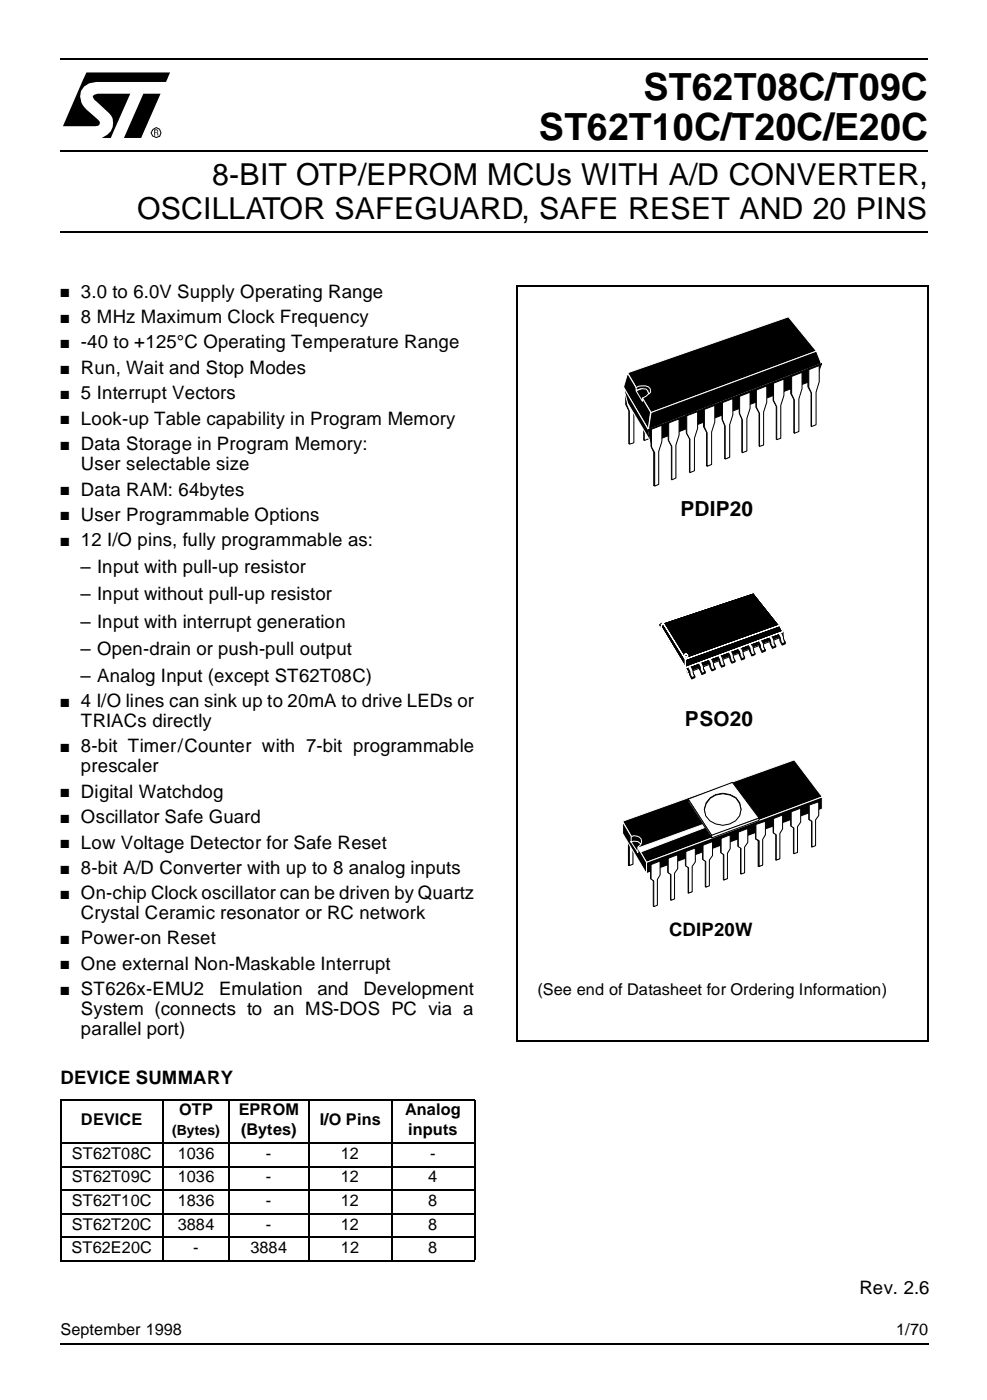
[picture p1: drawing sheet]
<svg xmlns="http://www.w3.org/2000/svg" width="185mm" height="262mm" viewBox="0 0 185 262" stroke-linecap="round" stroke-linejoin="round" font-family="sans-serif">
<path d="M11.4 251.9h162.5" fill="none" stroke="#000" stroke-width=".25"/>
<path d="M11.4 253.5h151.4v4.4h-151.4z" fill-rule="evenodd" fill="#fff"/>
<path d="M11.4 11h162.4M11.4 28.4h162.4M11.4 43.4h162.4" fill="none" stroke="#000" stroke-width=".25"/>
<path d="M11.4 12.6h24.4v14.4h-24.4z" fill-rule="evenodd" fill="#fff"/>
<path d="M28.5 24.3l.7-.5 .8 .4 .2 .6-.2 .8-.7 .3-.1-.2 .7-.3-.1 .1 .3-.7-.2-.5-.7-.3-.5 .3-.3 .6 .3 .6 .6 .2-.1 .2-.7-.3-.3-.7zM29.2 25.7l.1 .2z" fill="#000"/>
<g fill="#000">
<path d="M16.2 13.6h15.6l-.7 1.8h-13.1a2.76 2.76 0 0 0-2.7 1.4 2.76 2.76 0 0 0 .3 3.1l3.1 3-.1 .4-.2 .3-6.6 .1z" fill-rule="evenodd"/>
<path d="M17.4 18l.9-.4h6.1l-3.6 8.3h-1.7a2.82 2.82 0 0 0 1.3-4.7l-2.7-2.4z" fill-rule="evenodd"/>
<path d="M26.9 17.6h3.2l-3.7 8.3h-3.2z" fill-rule="evenodd"/>
<path d="M28.9 24.3h.7v.3l-.1 .2 .1 .6-.1-.1v-.3l-.2-.1h-.2v.5h-.2z" fill-rule="evenodd"/>
</g>
<g fill="#fff">
<path d="M29.1 24.4h.4v.4h-.4z" fill-rule="evenodd"/>
<path d="M100.7 184.4h68.1v3.9h-68.1z" fill-rule="evenodd"/>
</g>
<path d="M117.2 72.6l1.9-.8v3.1l-.6 1.9v6.1l-.7 .3v-6.2l-.6-1.2z" fill-rule="evenodd" fill="#000"/>
<path d="M117.2 72.6l1.9-.8v3.1l-.6 1.9v6.1l-.7 .3v-6.2l-.6-1.2z" fill="none" stroke="#000" stroke-width=".19"/>
<path d="M117.4 72.7l1.9-.8v3.1l-.6 1.8v6.2l-.8 .3v-6.2l-.5-1.2z" fill-rule="evenodd" fill="#fff"/>
<path d="M117.4 72.7l1.9-.8v3.1l-.6 1.8v6.2l-.8 .3v-6.2l-.5-1.2zM120.6 71.7l1.3-.5v3l-.6 1.9v6.1l-.7 .3z" fill="none" stroke="#000" stroke-width=".19"/>
<path d="M120.6 71.7l1.3-.5v3l-.6 1.9v6.1l-.7 .3z" fill-rule="evenodd" fill="#000"/>
<path d="M120.7 71.8l1.4-.6v3.1l-.6 1.9v6.1l-.8 .3z" fill-rule="evenodd" fill="#fff"/>
<path d="M120.7 71.8l1.4-.6v3.1l-.6 1.9v6.1l-.8 .3zM121.4 80.6l32.5-12.4-1.1 2.9-30.9 11.8zM121.9 80.4l2-.8v3.1l-.6 1.9v6.1l-.9 .4v-6.3l-.5-1.1z" fill="none" stroke="#000" stroke-width=".19"/>
<g fill="#000">
<path d="M116.8 72.6l4.6 8 .5 2.3-4.4-7.3z" fill-rule="evenodd"/>
<path d="M117.5 69.9l30.2-10.5 5.2 6.4-31 11.5z" fill-rule="evenodd"/>
<path d="M121.9 77.3l31-11.5 1 2.4-32.5 12.4z" fill-rule="evenodd"/>
<path d="M121.4 80.6l32.5-12.4-1.1 2.9-30.9 11.8z" fill-rule="evenodd"/>
<path d="M117.5 70l4.3 7.3-.4 3.2-4.6-7.9z" fill-rule="evenodd"/>
<path d="M121.9 80.4l2-.8v3.1l-.6 1.9v6.1l-.9 .4v-6.3l-.5-1.1z" fill-rule="evenodd"/>
</g>
<path d="M116.8 72.6l4.6 8 .5 2.3-4.4-7.3zM117.5 69.9l30.2-10.5 5.2 6.4-31 11.5zM117.5 70l4.3 7.3-.4 3.2-4.6-7.9zM121.9 77.3l31-11.5 1 2.4-32.5 12.4z" fill="none" stroke="#fff" stroke-width=".19"/>
<path d="M122 80.5l2-.8v3.1l-.6 1.8v6.2l-.8 .3v-6.2l-.6-1.1z" fill-rule="evenodd" fill="#fff"/>
<path d="M125.2 79.2l1.9-.8v3.1l-.6 1.9v6.1l-.8 .4v-6.3l-.5-1.1zM122 80.5l2-.8v3.1l-.6 1.8v6.2l-.8 .3v-6.2l-.6-1.1z" fill="none" stroke="#000" stroke-width=".19"/>
<path d="M125.2 79.2l1.9-.8v3.1l-.6 1.9v6.1l-.8 .4v-6.3l-.5-1.1z" fill-rule="evenodd" fill="#000"/>
<path d="M125.2 79.3l2-.8v3.1l-.6 1.8v6.2l-.8 .4v-6.3l-.6-1.1z" fill-rule="evenodd" fill="#fff"/>
<path d="M125.2 79.3l2-.8v3.1l-.6 1.8v6.2l-.8 .4v-6.3l-.6-1.1zM128.5 77.9l2-.8v3.1l-.6 1.9v6.1l-.8 .3v-6.2l-.6-1.1z" fill="none" stroke="#000" stroke-width=".19"/>
<path d="M128.5 77.9l2-.8v3.1l-.6 1.9v6.1l-.8 .3v-6.2l-.6-1.1z" fill-rule="evenodd" fill="#000"/>
<path d="M128.6 77.9l2.1-.7v3.1l-.6 1.9v6.1l-.9 .3v-6.3l-.6-1.1z" fill-rule="evenodd" fill="#fff"/>
<path d="M128.6 77.9l2.1-.7v3.1l-.6 1.9v6.1l-.9 .3v-6.3l-.6-1.1zM131.8 76.7l1.9-.8v3.1l-.6 1.9v6.1l-.8 .3v-6.2l-.5-1.1z" fill="none" stroke="#000" stroke-width=".19"/>
<path d="M131.8 76.7l1.9-.8v3.1l-.6 1.9v6.1l-.8 .3v-6.2l-.5-1.1z" fill-rule="evenodd" fill="#000"/>
<path d="M131.9 76.8l2-.8v3.1l-.6 1.9v6.1l-.9 .3v-6.2l-.5-1.1z" fill-rule="evenodd" fill="#fff"/>
<path d="M131.9 76.8l2-.8v3.1l-.6 1.9v6.1l-.9 .3v-6.2l-.5-1.1zM135.2 75.4l2-.8v3.1l-.6 1.8v6.2l-.9 .3v-6.2l-.5-1.2z" fill="none" stroke="#000" stroke-width=".19"/>
<path d="M135.2 75.4l2-.8v3.1l-.6 1.8v6.2l-.9 .3v-6.2l-.5-1.2z" fill-rule="evenodd" fill="#000"/>
<path d="M135.3 75.5l2-.8v3.1l-.6 1.8v6.1l-.9 .4v-6.2l-.5-1.2z" fill-rule="evenodd" fill="#fff"/>
<path d="M135.3 75.5l2-.8v3.1l-.6 1.8v6.1l-.9 .4v-6.2l-.5-1.2zM138.4 74.2l2-.8v3.1l-.6 1.9v6.1l-.8 .3v-6.2l-.6-1.2z" fill="none" stroke="#000" stroke-width=".19"/>
<path d="M138.4 74.2l2-.8v3.1l-.6 1.9v6.1l-.8 .3v-6.2l-.6-1.2z" fill-rule="evenodd" fill="#000"/>
<path d="M138.5 74.3l2-.8v3.1l-.6 1.8v6.1l-.9 .4v-6.2l-.5-1.2z" fill-rule="evenodd" fill="#fff"/>
<path d="M138.5 74.3l2-.8v3.1l-.6 1.8v6.1l-.9 .4v-6.2l-.5-1.2zM141.6 73l1.9-.7v3l-.6 1.9v6.2l-.7 .2v-6.2l-.6-1.1z" fill="none" stroke="#000" stroke-width=".19"/>
<path d="M141.6 73l1.9-.7v3l-.6 1.9v6.2l-.7 .2v-6.2l-.6-1.1z" fill-rule="evenodd" fill="#000"/>
<path d="M141.7 73.1l1.9-.8v3.1l-.6 1.9v6.1l-.7 .3v-6.2l-.6-1.2z" fill-rule="evenodd" fill="#fff"/>
<path d="M141.7 73.1l1.9-.8v3.1l-.6 1.9v6.1l-.7 .3v-6.2l-.6-1.2zM144.8 71.8l1.9-.8v3l-.6 1.9v6.2l-.7 .2v-6.1l-.6-1.1z" fill="none" stroke="#000" stroke-width=".19"/>
<path d="M144.8 71.8l1.9-.8v3l-.6 1.9v6.2l-.7 .2v-6.1l-.6-1.1z" fill-rule="evenodd" fill="#000"/>
<path d="M144.9 71.8l1.9-.7v3l-.6 1.9v6.2l-.7 .2v-6.2l-.6-1.1z" fill-rule="evenodd" fill="#fff"/>
<path d="M144.9 71.8l1.9-.7v3l-.6 1.9v6.2l-.7 .2v-6.2l-.6-1.1zM148.1 70.5l1.9-.8v3.2l-.5 1.8v6.1l-.8 .4v-6.3l-.6-1.1z" fill="none" stroke="#000" stroke-width=".19"/>
<path d="M148.1 70.5l1.9-.8v3.2l-.5 1.8v6.1l-.8 .4v-6.3l-.6-1.1z" fill-rule="evenodd" fill="#000"/>
<path d="M148.3 70.6l1.9-.8v3.1l-.6 1.9v6.1l-.8 .3v-6.2l-.5-1.1z" fill-rule="evenodd" fill="#fff"/>
<path d="M148.3 70.6l1.9-.8v3.1l-.6 1.9v6.1l-.8 .3v-6.2l-.5-1.1zM151.3 69.2l2-.7v3.1l-.5 1.8v6.1l-.9 .4v-6.3l-.6-1.1z" fill="none" stroke="#000" stroke-width=".19"/>
<path d="M151.3 69.2l2-.7v3.1l-.5 1.8v6.1l-.9 .4v-6.3l-.6-1.1z" fill-rule="evenodd" fill="#000"/>
<path d="M151.5 69.3l1.9-.8v3.1l-.6 1.9v6.1l-.8 .4v-6.3l-.5-1.1z" fill-rule="evenodd" fill="#fff"/>
<path d="M151.5 69.3l1.9-.8v3.1l-.6 1.9v6.1l-.8 .4v-6.3l-.5-1.1zM117.2 154.4l1.8-.7v2.6l-.5 .9v4.8l-.8 .3v-4.9l-.5-.3z" fill="none" stroke="#000" stroke-width=".19"/>
<g fill="#000">
<path d="M119.1 72.7a2.2 2.2 0 0 1 2.7 .2v.6l-.3 .4-.2-.6-.3-.4h-.9l-1 .3z" fill-rule="evenodd"/>
<path d="M119.1 73.3l2-.8 .4 1.3-.5 .5-.7 .3v.6z" fill-rule="evenodd"/>
<path d="M117.2 154.4l1.8-.7v2.6l-.5 .9v4.8l-.8 .3v-4.9l-.5-.3z" fill-rule="evenodd"/>
</g>
<path d="M119.1 73.3l2-.8 .4 1.3-.5 .5-.7 .3v.6zM119.1 72.7a2.2 2.2 0 0 1 2.7 .2v.6l-.3 .4-.2-.6-.3-.4h-.9l-1 .3z" fill="none" stroke="#fff" stroke-width=".19"/>
<path d="M117.4 154.4l1.7-.6v2.6l-.6 .8v4.8l-.6 .3v-4.9l-.5-.2z" fill-rule="evenodd" fill="#fff"/>
<path d="M117.4 154.4l1.7-.6v2.6l-.6 .8v4.8l-.6 .3v-4.9l-.5-.2z" fill="none" stroke="#000" stroke-width=".19"/>
<g fill="#000">
<path d="M118.2 156.9a1.11 1.11 0 0 1 1.4-.1 1.11 1.11 0 0 1 .4 1.4l-.5-.4-.8-.1-.5 .2z" fill-rule="evenodd"/>
<path d="M118.2 157.9l1-1.1 .9 1.4-.6 .6v1z" fill-rule="evenodd"/>
<path d="M121.1 161.7l32.9-12.3v2.3l-32.9 12.1z" fill-rule="evenodd"/>
<path d="M116.6 154.1l4.5 7.6v2.2l-4.5-7.6z" fill-rule="evenodd"/>
<path d="M116.6 154l32.2-11.5 5.2 6.9-32.9 12.3z" fill-rule="evenodd"/>
</g>
<path d="M116.6 154l32.2-11.5 5.2 6.9-32.9 12.3zM116.6 154.1l4.5 7.6v2.2l-4.5-7.6zM118.2 157.9l1-1.1 .9 1.4-.6 .6v1zM118.2 156.9a1.11 1.11 0 0 1 1.4-.1 1.11 1.11 0 0 1 .4 1.4l-.5-.4-.8-.1-.5 .2zM121.1 161.7l32.9-12.3v2.3l-32.9 12.1z" fill="none" stroke="#fff" stroke-width=".19"/>
<path d="M119.6 159l12.8-4.7 .5 .5-12.9 4.9z" fill-rule="evenodd" fill="#fff"/>
<path d="M119.6 159l12.8-4.7 .5 .5-12.9 4.9z" fill="none" stroke="#fff" stroke-width=".19"/>
<path d="M121.8 162l1.7-.6v2.6l-.5 .8v4.8l-.6 .3v-4.8l-.6-.4z" fill-rule="evenodd" fill="#000"/>
<path d="M121.8 162l1.7-.6v2.6l-.5 .8v4.8l-.6 .3v-4.8l-.6-.4z" fill="none" stroke="#000" stroke-width=".19"/>
<path d="M121.9 162.1l1.7-.7v2.6l-.5 .9v4.8l-.7 .3v-4.9l-.5-.3z" fill-rule="evenodd" fill="#fff"/>
<path d="M121.9 162.1l1.7-.7v2.6l-.5 .9v4.8l-.7 .3v-4.9l-.5-.3zM125.1 160.8l1.7-.6v2.6l-.5 .8v4.8l-.7 .3v-4.8l-.5-.4z" fill="none" stroke="#000" stroke-width=".19"/>
<path d="M125.1 160.8l1.7-.6v2.6l-.5 .8v4.8l-.7 .3v-4.8l-.5-.4z" fill-rule="evenodd" fill="#000"/>
<path d="M125.2 160.9l1.7-.7v2.7l-.6 .8v4.8l-.6 .3v-4.8l-.5-.4z" fill-rule="evenodd" fill="#fff"/>
<path d="M128.4 159.6l1.7-.6v2.5l-.5 .8v4.9l-.7 .2v-4.8l-.5-.3zM125.2 160.9l1.7-.7v2.7l-.6 .8v4.8l-.6 .3v-4.8l-.5-.4z" fill="none" stroke="#000" stroke-width=".19"/>
<path d="M128.4 159.6l1.7-.6v2.5l-.5 .8v4.9l-.7 .2v-4.8l-.5-.3z" fill-rule="evenodd" fill="#000"/>
<path d="M128.5 159.6l1.7-.6v2.6l-.6 .8v4.8l-.6 .2v-4.7l-.5-.4z" fill-rule="evenodd" fill="#fff"/>
<path d="M128.5 159.6l1.7-.6v2.6l-.6 .8v4.8l-.6 .2v-4.7l-.5-.4zM131.6 158.4l1.8-.6v2.5l-.6 .9v4.8l-.7 .2v-4.8l-.5-.3z" fill="none" stroke="#000" stroke-width=".19"/>
<path d="M131.6 158.4l1.8-.6v2.5l-.6 .9v4.8l-.7 .2v-4.8l-.5-.3z" fill-rule="evenodd" fill="#000"/>
<path d="M131.7 158.5l1.7-.7v2.6l-.5 .8v4.9l-.7 .2v-4.8l-.5-.3z" fill-rule="evenodd" fill="#fff"/>
<path d="M131.7 158.5l1.7-.7v2.6l-.5 .8v4.9l-.7 .2v-4.8l-.5-.3zM135 157.1l1.7-.7v2.6l-.5 .9v4.8l-.7 .3v-4.9l-.5-.3z" fill="none" stroke="#000" stroke-width=".19"/>
<path d="M135 157.1l1.7-.7v2.6l-.5 .9v4.8l-.7 .3v-4.9l-.5-.3z" fill-rule="evenodd" fill="#000"/>
<path d="M135.1 157.2l1.7-.7v2.6l-.6 .9v4.7l-.6 .3v-4.8l-.5-.3z" fill-rule="evenodd" fill="#fff"/>
<path d="M135.1 157.2l1.7-.7v2.6l-.6 .9v4.7l-.6 .3v-4.8l-.5-.3zM138.2 155.9l1.7-.6 .1 2.6-.6 .8v4.8l-.7 .3v-4.8l-.5-.4z" fill="none" stroke="#000" stroke-width=".19"/>
<path d="M138.2 155.9l1.7-.6 .1 2.6-.6 .8v4.8l-.7 .3v-4.8l-.5-.4z" fill-rule="evenodd" fill="#000"/>
<path d="M138.3 156l1.8-.7v2.6l-.6 .9v4.8l-.7 .3v-4.9l-.5-.3z" fill-rule="evenodd" fill="#fff"/>
<path d="M138.3 156l1.8-.7v2.6l-.6 .9v4.8l-.7 .3v-4.9l-.5-.3zM141.5 154.6l1.8-.7v2.6l-.5 .9v4.8l-.8 .2v-4.8l-.5-.3z" fill="none" stroke="#000" stroke-width=".19"/>
<path d="M141.5 154.6l1.8-.7v2.6l-.5 .9v4.8l-.8 .2v-4.8l-.5-.3z" fill-rule="evenodd" fill="#000"/>
<path d="M141.6 154.6l1.8-.6v2.5l-.6 .9v4.8l-.6 .2v-4.8l-.6-.3z" fill-rule="evenodd" fill="#fff"/>
<path d="M141.6 154.6l1.8-.6v2.5l-.6 .9v4.8l-.6 .2v-4.8l-.6-.3zM144.8 153.4l1.7-.7v2.6l-.5 .9v4.8l-.7 .2v-4.8l-.5-.3z" fill="none" stroke="#000" stroke-width=".19"/>
<path d="M144.8 153.4l1.7-.7v2.6l-.5 .9v4.8l-.7 .2v-4.8l-.5-.3z" fill-rule="evenodd" fill="#000"/>
<path d="M144.9 153.5l1.7-.7v2.6l-.5 .9v4.7l-.7 .2v-4.7l-.5-.3z" fill-rule="evenodd" fill="#fff"/>
<path d="M144.9 153.5l1.7-.7v2.6l-.5 .9v4.7l-.7 .2v-4.7l-.5-.3zM148.1 152.1l1.8-.6v2.6l-.6 .8v4.8l-.7 .3v-4.8l-.5-.4z" fill="none" stroke="#000" stroke-width=".19"/>
<path d="M148.1 152.1l1.8-.6v2.6l-.6 .8v4.8l-.7 .3v-4.8l-.5-.4z" fill-rule="evenodd" fill="#000"/>
<path d="M148.2 152.2l1.8-.7v2.6l-.6 .9v4.8l-.7 .3v-4.9l-.5-.3z" fill-rule="evenodd" fill="#fff"/>
<path d="M148.2 152.2l1.8-.7v2.6l-.6 .9v4.8l-.7 .3v-4.9l-.5-.3zM151.5 150.9l1.8-.7v2.7l-.6 .8v4.8l-.7 .3v-4.8l-.5-.4z" fill="none" stroke="#000" stroke-width=".19"/>
<path d="M151.5 150.9l1.8-.7v2.7l-.6 .8v4.8l-.7 .3v-4.8l-.5-.4z" fill-rule="evenodd" fill="#000"/>
<path d="M151.6 150.9l1.7-.6v2.6l-.5 .8v4.8l-.7 .3v-4.8l-.5-.4z" fill-rule="evenodd" fill="#fff"/>
<path d="M151.6 150.9l1.7-.6v2.6l-.5 .8v4.8l-.7 .3v-4.8l-.5-.4z" fill="none" stroke="#000" stroke-width=".19"/>
<path d="M128.9 149.8l8.3-3.1 5 6.7-8.9 3.3z" fill-rule="evenodd" fill="#fff"/>
<path d="M128.9 149.8l8.3-3.1 5 6.7-8.9 3.3z" fill="none" stroke="#000" stroke-width=".19"/>
<path d="M128.9 149.8l4.4 6.8v.4l-4.4-6.8z" fill-rule="evenodd" fill="#fff"/>
<path d="M128.9 149.8l4.4 6.8v.4l-4.4-6.8zM133 149.6a3.7 3.7 0 0 1 5.5 .9 2.85 2.85 0 0 1-1.8 3.9 3.5 3.5 0 0 1-4.8-2.7l.4-1.2z" fill="none" stroke="#000" stroke-width=".19"/>
<path d="M133 149.6a3.7 3.7 0 0 1 5.5 .9 2.85 2.85 0 0 1-1.8 3.9 3.5 3.5 0 0 1-4.8-2.7l.4-1.2z" fill-rule="evenodd" fill="#000"/>
<path d="M133.3 156.6l8.9-3.2v.4l-8.9 3.3z" fill-rule="evenodd" fill="#fff"/>
<path d="M133.3 156.6l8.9-3.2v.4l-8.9 3.3z" fill="none" stroke="#000" stroke-width=".19"/>
<path d="M133 149.6a3.9 3.9 0 0 1 4.9 0 2.82 2.82 0 0 1-1.2 4.9 3.7 3.7 0 0 1-4.5-1.5l-.3-1.2 .4-1.1z" fill-rule="evenodd" fill="#fff"/>
<path d="M123.5 117.1l.6-.3 .2 .2 .8 1.6-.2 .6-.3-.7-.8-.9zM133 149.6a3.9 3.9 0 0 1 4.9 0 2.82 2.82 0 0 1-1.2 4.9 3.7 3.7 0 0 1-4.5-1.5l-.3-1.2 .4-1.1z" fill="none" stroke="#000" stroke-width=".19"/>
<path d="M123.5 117.1l.6-.3 .2 .2 .8 1.6-.2 .6-.3-.7-.8-.9z" fill-rule="evenodd" fill="#000"/>
<g fill="#fff">
<path d="M123.6 117.1l.5-.4a.95 .95 0 0 0 .6 .9l.5 .9v.2l-.4 .3z" fill-rule="evenodd"/>
<path d="M123.6 117.1l.5-.4 .3 .6 .5 .5 .3 .9-.4 .3z" fill-rule="evenodd"/>
</g>
<path d="M123.6 117.1l.5-.4 .3 .6 .5 .5 .3 .9-.4 .3zM128.4 125.2l18.3-6.9v1l-17.9 6.8z" fill="none" stroke="#000" stroke-width=".19"/>
<path d="M128.4 125.2l18.3-6.9v1l-17.9 6.8z" fill-rule="evenodd" fill="#000"/>
<path d="M128.4 125.2l18.3-6.9v1l-17.9 6.8z" fill="none" stroke="#fff" stroke-width=".19"/>
<path d="M123.8 117.6l5 8.4-4.8-7.9z" fill-rule="evenodd" fill="#666"/>
<g fill="#000">
<path d="M123.8 117.6l5 8.4-4.8-7.9z" fill-rule="evenodd"/>
<path d="M145.6 118.7l.5 .2 1 1.5v.3l-.6 .2-.4-.8v-.4l-.5-.8z" fill-rule="evenodd"/>
<path d="M124.1 116.7l4.3 6.9v1.6l-4.6-7.6z" fill-rule="evenodd"/>
</g>
<path d="M123.8 117.6l5 8.4-4.8-7.9zM124.1 116.7l4.3 6.9v1.6l-4.6-7.6 .3-.9 4.3 6.9v1.6l-4.6-7.6z" fill="none" stroke="#fff" stroke-width=".19"/>
<path d="M145.6 118.7l.5 .2 1 1.5v.3l-.6 .2-.4-.8v-.4l-.5-.8z" fill="none" stroke="#000" stroke-width=".19"/>
<path d="M145.6 118.7l.6-.3 .9 2-.6 .3-.1-.1-.3-1.1z" fill-rule="evenodd" fill="#fff"/>
<path d="M143.9 119.3l.5 .3 .9 1.7-.7 .2zM145.6 118.7l.6-.3 .9 2-.6 .3-.4-1.1z" fill="none" stroke="#000" stroke-width=".19"/>
<path d="M143.9 119.3l.5 .3 .9 1.5v.2l-.6 .2a2.34 2.34 0 0 1-.6-1.5l-.2-.3z" fill-rule="evenodd" fill="#000"/>
<path d="M143.9 119.3l.5-.2 .1 .2a1.41 1.41 0 0 1 .5 1.2l.3 .6-.6 .3-.3-.7v-.5z" fill-rule="evenodd" fill="#fff"/>
<path d="M143.9 119.3l.5-.2a2.26 2.26 0 0 1 .6 1.6l.3 .4-.6 .3-.3-.7-.1-.7zM141.9 120.1l.5 .3 1 1.6-.7 .3-.4-.9v-.5l-.4-.5z" fill="none" stroke="#000" stroke-width=".19"/>
<path d="M141.9 120.1l.5 .3 1 1.6-.6 .3-.5-1v-.1z" fill-rule="evenodd" fill="#000"/>
<path d="M141.9 120l.5-.2a2.29 2.29 0 0 1 .7 1.7l.3 .4-.6 .1-.3-.4a2.34 2.34 0 0 0-.6-1.6z" fill-rule="evenodd" fill="#fff"/>
<path d="M140 120.8l.6 .2 .8 1.7-.6 .3-.1-.1-.3-.9v-.4l-.4-.6zM141.9 120l.5-.2a2.26 2.26 0 0 1 .7 1.7l.3 .4-.6 .1-.4-.6v-.5z" fill="none" stroke="#000" stroke-width=".19"/>
<path d="M140 120.8l.6 .2 .8 1.7-.6 .3z" fill-rule="evenodd" fill="#000"/>
<path d="M140 120.7l.6-.2a2.71 2.71 0 0 1 .6 1.7l.2 .4-.5 .2-.3-.7-.1-.6z" fill-rule="evenodd" fill="#fff"/>
<path d="M138 121.5l.6 .2 .9 1.5v.3l-.6 .2-.5-1v-.4l-.4-.6zM140 120.7l.6-.2a2.32 2.32 0 0 1 .6 1.8l.2 .3-.5 .2-.3-.7a1.89 1.89 0 0 0-.6-1.3z" fill="none" stroke="#000" stroke-width=".19"/>
<path d="M138 121.5l.6 .2 .9 1.5v.3l-.6 .2-.5-1v-.4l-.4-.6z" fill-rule="evenodd" fill="#000"/>
<path d="M138 121.5l.6-.3a2.7 2.7 0 0 1 .7 1.8l.2 .2-.5 .3-.4-.7-.1-.6z" fill-rule="evenodd" fill="#fff"/>
<path d="M136.2 122.1l.6 .3 .9 1.7-.6 .2-.1-.1zM138 121.5l.6-.3a2.7 2.7 0 0 1 .7 1.8l.2 .2-.5 .3-.4-.7a1.89 1.89 0 0 0-.6-1.3z" fill="none" stroke="#000" stroke-width=".19"/>
<path d="M136.2 122.1l.6 .3 .9 1.7-.6 .2-.1-.1-.3-.8v-.4z" fill-rule="evenodd" fill="#000"/>
<path d="M136.2 122l.6-.1 .1 .1 .8 1.9-.5 .3-.3-.4-.1-.8z" fill-rule="evenodd" fill="#fff"/>
<path d="M134.3 122.8l.6 .3 .8 1.7-.6 .3zM136.2 122l.6-.1 .1 .1 .8 1.9-.5 .3-.1-.1-.3-1.1z" fill="none" stroke="#000" stroke-width=".19"/>
<path d="M134.3 122.8l.6 .3 .8 1.7-.6 .3z" fill-rule="evenodd" fill="#000"/>
<path d="M134.3 122.8l.6-.2 .1 .1 .3 .5 .4 1.5-.5 .1h-.1l-.3-1.1z" fill-rule="evenodd" fill="#fff"/>
<path d="M132.5 123.6l.6 .2 .9 1.7-.6 .3-.1-.1zM134.3 122.8l.6-.2 .1 .1 .7 2-.6 .1-.3-1.1z" fill="none" stroke="#000" stroke-width=".19"/>
<path d="M132.5 123.6l.6 .2 .9 1.7-.6 .3-.1-.1z" fill-rule="evenodd" fill="#000"/>
<path d="M132.5 123.5l.6-.2 .1 .1 .8 1.9-.6 .3-.3-.5-.1-.7z" fill-rule="evenodd" fill="#fff"/>
<path d="M130.7 124.2l.5 .2 .9 1.5v.3l-.7 .2-.4-.9v-.4l-.3-.6zM132.5 123.5l.6-.2 .1 .1 .8 1.9-.6 .3-.3-.5-.1-.7z" fill="none" stroke="#000" stroke-width=".19"/>
<path d="M130.7 124.2l.5 .2 .9 1.5v.3l-.6 .2-.5-1 .1-.1z" fill-rule="evenodd" fill="#000"/>
<path d="M130.7 124.2l.5-.2a2.29 2.29 0 0 1 .6 1.6l.3 .4-.6 .2-.3-.7v-.4z" fill-rule="evenodd" fill="#fff"/>
<path d="M128.7 125l.6 .3 .8 1.5v.2l-.5 .2a2.04 2.04 0 0 1-.6-1.4l-.3-.5zM130.7 124.2l.5-.2a1.47 1.47 0 0 1 .6 1.4l.3 .6-.6 .2-.3-.7v-.4z" fill="none" stroke="#000" stroke-width=".19"/>
<path d="M128.7 125l.6 .3 .8 1.5v.2l-.5 .3-.5-.9v-.4l-.4-.7z" fill-rule="evenodd" fill="#000"/>
<path d="M128.7 125l.6-.2h.1l.7 2-.5 .2-.3-.5-.1-.6z" fill-rule="evenodd" fill="#fff"/>
<path d="M128.7 125l.6-.2 .8 2-.5 .2-.3-.5-.1-.6z" fill="none" stroke="#000" stroke-width=".19"/>
<g fill="#000">
<path d="M128.4 123.6l15.6-6.4 2-.1 .7 1.3-18.3 6.8z" fill-rule="evenodd"/>
<path d="M128.3 122.6h.3l.2 .2v.3a.33 .33 0 0 1-.5 0 .33 .33 0 0 1 0-.5z" fill-rule="evenodd"/>
<path d="M124.1 116.7l17.1-5.7 4.9 6.2-17.7 6.4z" fill-rule="evenodd"/>
</g>
<path d="M124.1 116.7l17.1-5.7 4.9 6.2-17.7 6.4-4.3-6.9 17.1-5.7 4.9 6.2-17.7 6.4zM128.2 122.7l.3-.1h.1l.2 .2v.3a.32 .32 0 0 1-.5-.1 .32 .32 0 0 1 .2-.4l.3 .2v.3a.36 .36 0 0 1-.4 0 .36 .36 0 0 1-.2-.4zM128.4 123.6l15.6-6.4 2-.1 .7 1.3-18.3 6.8v-1.6l15.6-6.4 2-.1 .7 1.3-18.3 6.8z" fill="none" stroke="#fff" stroke-width=".19"/>
<path d="M96.7 53.6h77.3M96.8 53.4v141.9" fill="none" stroke="#000" stroke-width=".3"/>
<path d="M173.9 53.5v141.8M96.7 195.2h77.2" fill="none" stroke="#000" stroke-width=".22"/>
<g fill="none" stroke="#000" stroke-width=".25">
<path d="M11.3 206.2h77.7M11.3 214.4h77.7M11.3 218.8h77.7M11.4 206.3v30M30.6 206v30.5M42.9 206v30.5M57.9 206v30.5M73.4 206v30.5M88.9 206.3v30M11.3 223.2h77.7M11.3 227.6h77.7M11.3 232h77.7"/>
<path d="M11.3 236.4h77.7"/>
</g>
<g font-size="7">
<text x="120.5" y="18.8">ST62T08C/T09C</text>
<text x="100.9" y="26.2">ST62T10C/T20C/E20C</text>
</g>
<g font-size="5.7">
<text x="39.7" y="34.7">8-BIT OTP/EPROM MCUs WITH A/D CONVERTER,</text>
<text x="25.7" y="41.1">OSCILLATOR SAFEGUARD, SAFE RESET AND 20 PINS</text>
</g>
<g font-size="3.9">
<text x="127.4" y="96.8">PDIP20</text>
<text x="128.3" y="136">PSO20</text>
</g>
<g font-size="3.5">
<text x="15.2" y="55.8">3.0 to 6.0V Supply Operating Range</text>
<text x="15.2" y="60.6">8 MHz Maximum Clock Frequency</text>
<text x="15.2" y="65.3">-40 to +125°C Operating Temperature Range</text>
<text x="15.2" y="70.1">Run, Wait and Stop Modes</text>
<text x="15.2" y="74.9">5 Interrupt Vectors</text>
<text x="15.2" y="79.6">Look-up Table capability in Program Memory</text>
<text x="15.2" y="84.3">Data Storage in Program Memory:</text>
<text x="15.2" y="88.1">User selectable size</text>
<text x="15.2" y="92.9">Data RAM: 64bytes</text>
<text x="15.2" y="97.6">User Programmable Options</text>
<text x="15.1" y="107.5">– Input with pull-up resistor</text>
<text x="15.2" y="102.4">12 I/O pins, fully programmable as:</text>
<text x="15.1" y="112.5">– Input without pull-up resistor</text>
<text x="15.1" y="117.7">– Input with interrupt generation</text>
<text x="15.1" y="122.8">– Open-drain or push-pull output</text>
<text x="15.1" y="127.9">– Analog Input (except ST62T08C)</text>
<text x="15.2" y="132.5">4 I/O lines can sink up to 20mA to drive LEDs or</text>
<text x="15.2" y="136.3">TRIACs directly</text>
<text x="15.2" y="141.1">8-bit Timer/Counter with 7-bit programmable</text>
<text x="15.2" y="144.8">prescaler</text>
<text x="15.2" y="149.5">Digital Watchdog</text>
<text x="15.2" y="154.3">Oscillator Safe Guard</text>
<text x="15.2" y="159.1">Low Voltage Detector for Safe Reset</text>
<text x="15.2" y="163.8">8-bit A/D Converter with up to 8 analog inputs</text>
<text x="15.2" y="168.6">On-chip Clock oscillator can be driven by Quartz</text>
<text x="15.2" y="172.3">Crystal Ceramic resonator or RC network</text>
<text x="15.2" y="177.1">Power-on Reset</text>
<text x="125.3" y="175.4">CDIP20W</text>
<text x="15.2" y="181.8">One external Non-Maskable Interrupt</text>
<text x="15.2" y="186.6">ST626x-EMU2</text>
<text x="15.2" y="190.3">System (connects to an MS-DOS PC via a</text>
<text x="41.1" y="186.6">Emulation</text>
<text x="59.4" y="186.6">and</text>
<text x="68.1" y="186.6">Development</text>
<text x="15.2" y="194.1">parallel port)</text>
<text x="11.4" y="203.3">DEVICE SUMMARY</text>
<text x="161" y="242.6">Rev. 2.6</text>
</g>
<g font-size="3">
<text x="100.7" y="186.5">(See end of Datasheet for Ordering Information)</text>
<text x="33.5" y="209.1">OTP</text>
<text x="44.7" y="209.1">EPROM</text>
<text x="75.9" y="209.1">Analog</text>
<text x="15.2" y="210.9">DEVICE</text>
<text x="45.1" y="212.8">(Bytes)</text>
<text x="59.9" y="210.9">I/O Pins</text>
<text x="76.5" y="212.8">inputs</text>
<text x="13.5" y="217.2">ST62T08C</text>
<text x="13.5" y="221.6">ST62T09C</text>
<text x="33.3" y="217.2">1036</text>
<text x="33.3" y="221.6">1036</text>
<text x="49.8" y="217.2">-</text>
<text x="49.8" y="221.6">-</text>
<text x="63.9" y="217.2">12</text>
<text x="63.9" y="221.6">12</text>
<text x="80.2" y="221.6">4</text>
<text x="80.5" y="217.2">-</text>
<text x="13.5" y="226.1">ST62T10C</text>
<text x="33.3" y="226.1">1836</text>
<text x="49.8" y="226.1">-</text>
<text x="63.9" y="226.1">12</text>
<text x="80.2" y="226.1">8</text>
<text x="13.5" y="230.5">ST62T20C</text>
<text x="33.3" y="230.5">3884</text>
<text x="49.8" y="230.5">-</text>
<text x="63.9" y="230.5">12</text>
<text x="80.2" y="230.5">8</text>
<text x="13.4" y="234.9">ST62E20C</text>
<text x="36.2" y="234.9">-</text>
<text x="46.9" y="234.9">3884</text>
<text x="63.9" y="234.9">12</text>
<text x="80.2" y="234.9">8</text>
<text x="11.4" y="250.3">September 1998</text>
<text x="167.8" y="250.3">1/70</text>
</g>
<text font-size="2.6" x="32.3" y="212.8">(Bytes)</text>
<g font-size="2.2">
<text x="11.4" y="55.8">■</text>
<text x="11.4" y="60.5">■</text>
<text x="11.4" y="65.2">■</text>
<text x="11.4" y="70.1">■</text>
<text x="11.4" y="74.8">■</text>
<text x="11.4" y="79.5">■</text>
<text x="11.4" y="84.3">■</text>
<text x="11.4" y="92.8">■</text>
<text x="11.4" y="97.6">■</text>
<text x="11.4" y="102.3">■</text>
<text x="11.4" y="132.5">■</text>
<text x="11.4" y="141">■</text>
<text x="11.4" y="149.5">■</text>
<text x="11.4" y="154.2">■</text>
<text x="11.4" y="159">■</text>
<text x="11.4" y="163.8">■</text>
<text x="11.4" y="168.5">■</text>
<text x="11.4" y="177">■</text>
<text x="11.4" y="181.7">■</text>
<text x="11.4" y="186.6">■</text>
</g>
</svg>
